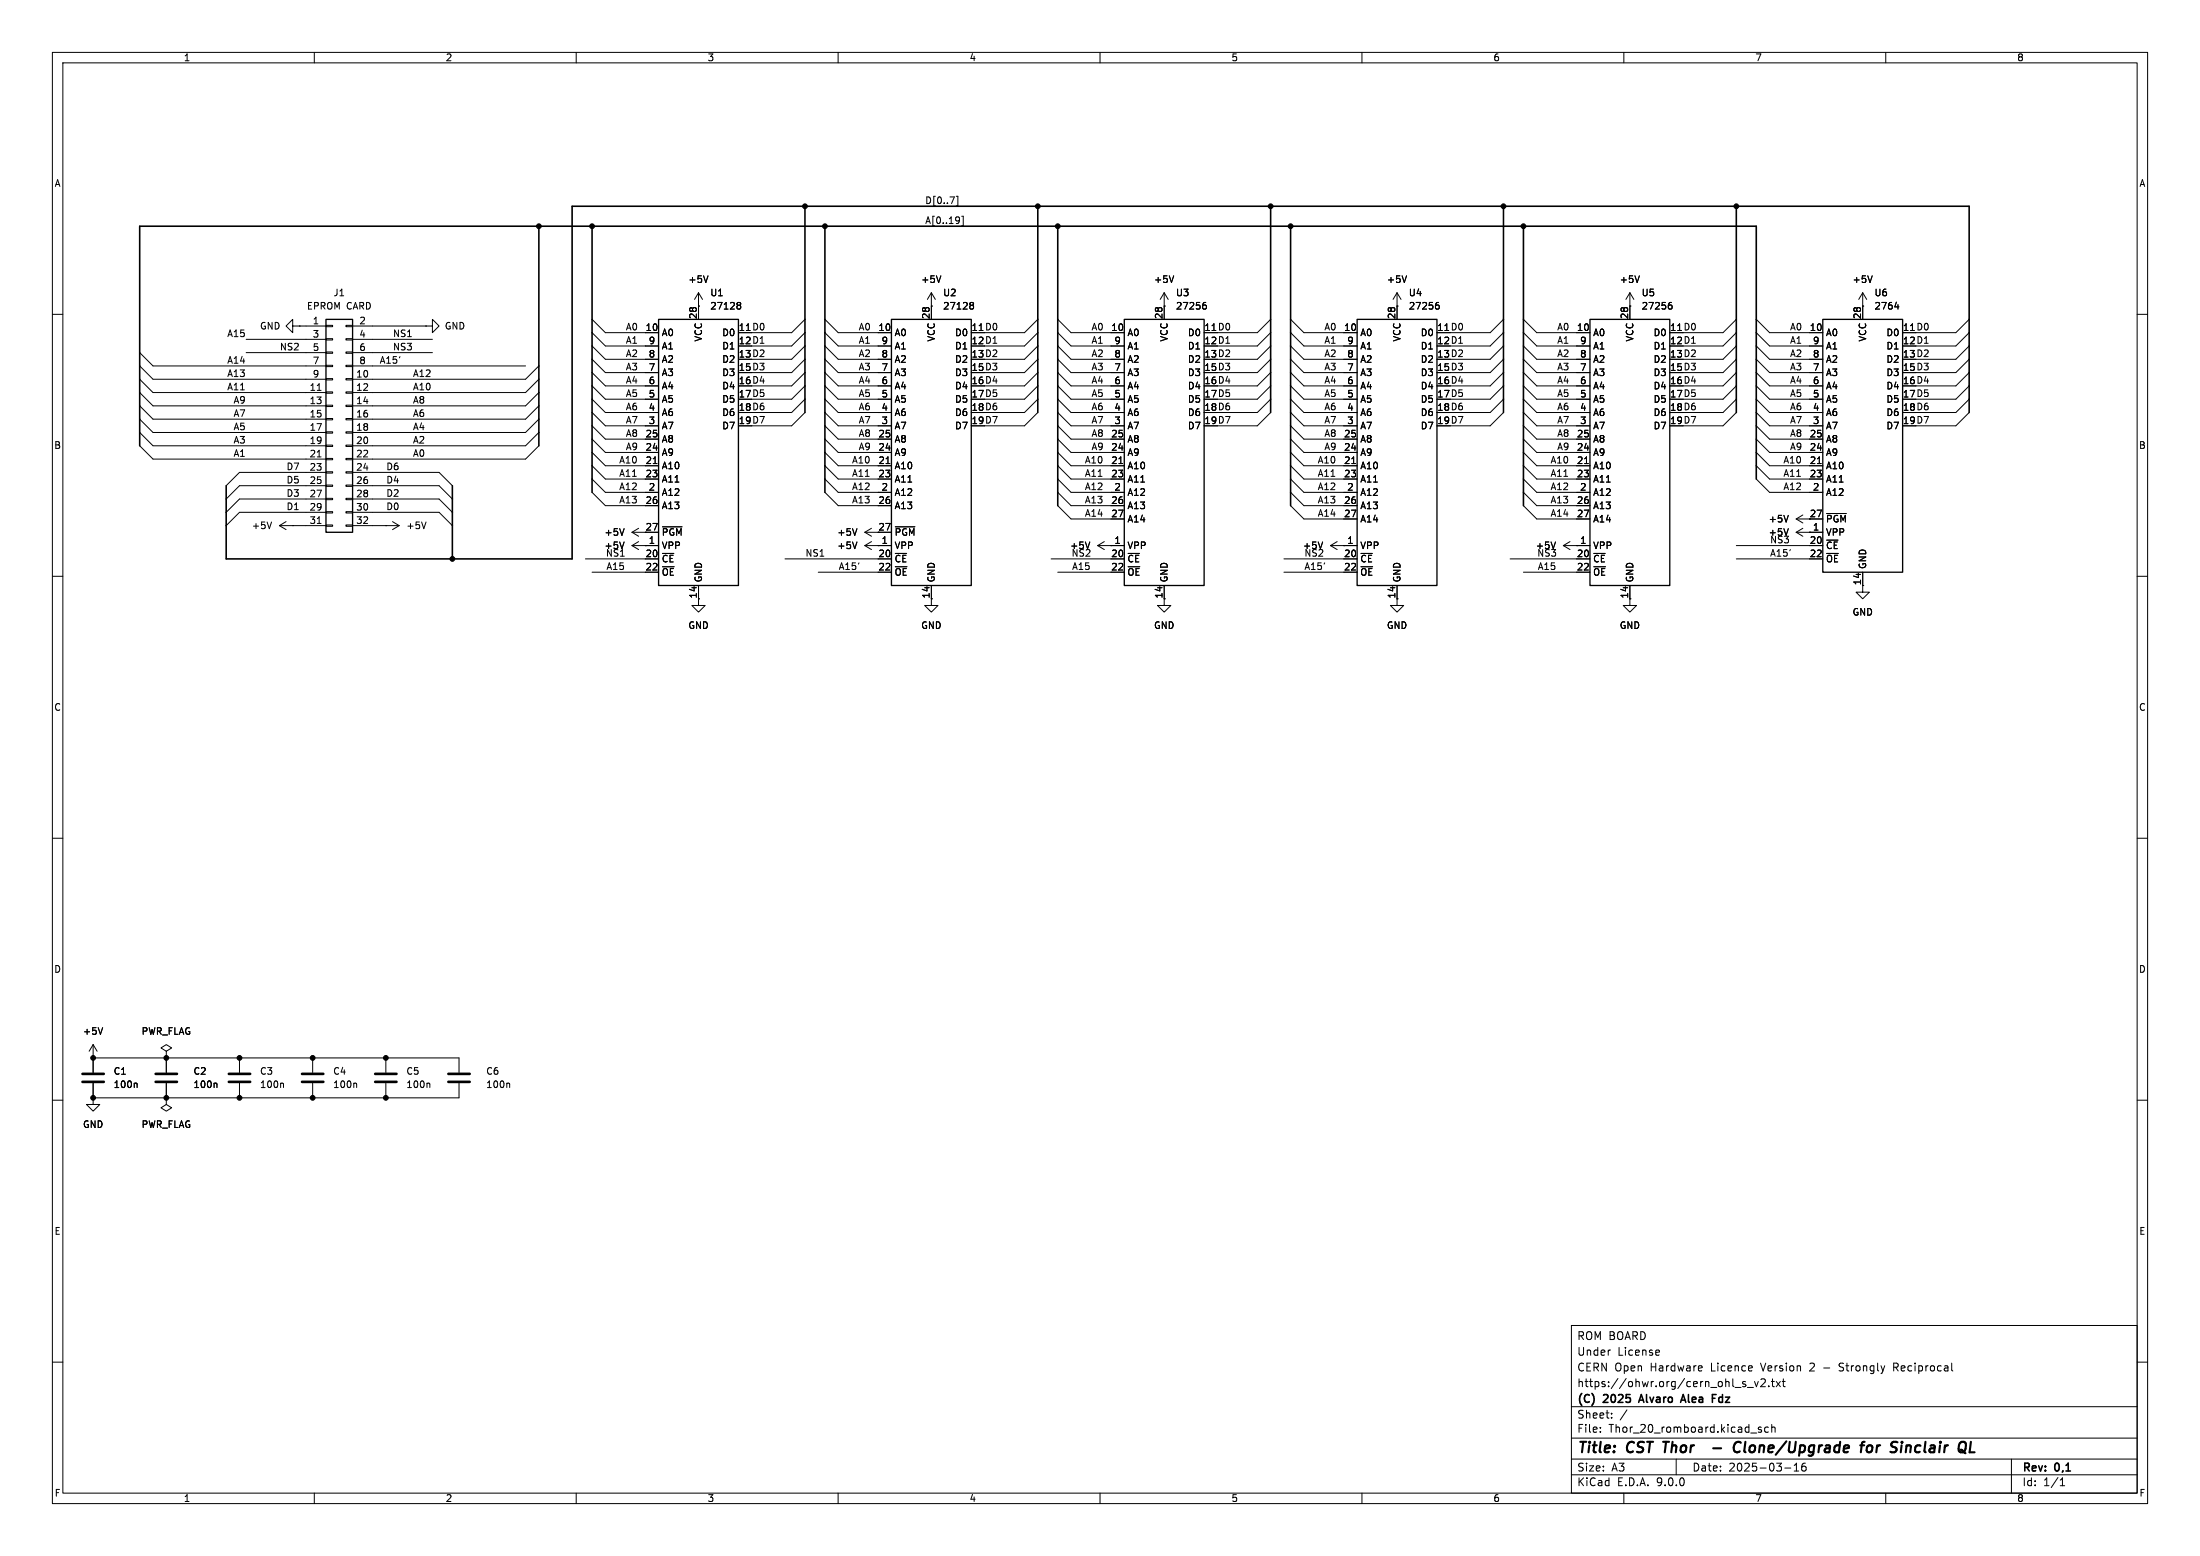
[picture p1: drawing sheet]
<svg xmlns="http://www.w3.org/2000/svg" width="420mm" height="297mm" viewBox="0 0 420 297" stroke-linecap="round" stroke-linejoin="round" font-family="sans-serif">
<g fill="none" stroke="#000" stroke-width=".19">
<path d="M10 10h400v277h-400zM12 12h396v273h-396zM60 10v2M110 10v2M160 10v2M210 10v2M260 10v2M310 10v2M360 10v2M182.6 37.5h.3v1.8h-.3M133.3 58.4h.1M133.3 55.9l-.7 1.3"/>
<path d="M133.3 55.9l.8 1.3M133.3 55.9v5.1M135.2 52.6l-.5 1.3M140.9 57.7h.3l.2 .3-.2 .3M140.9 58.3h.3M141.2 58.3l.2 .2v.3l-.1 .1-.4 .1M177.8 58.4h.1M177.8 55.9v5.1M177.8 55.9l-.8 1.3M177.8 55.9l.8 1.3M179.6 52.6l-.4 1.3M183.1 41.5v.9"/>
<path d="M183.2 41.9l-.1 .2M183.6 41.3h.3v1.8h-.3M185.4 57.7h.2l.3 .3-.3 .3M185.4 58.3h.2M185.6 58.3l.3 .2v.3l-.2 .1-.3 .1M222.2 58.4h.1M222.2 55.9v5.1M222.2 55.9l-.7 1.3M222.2 55.9l.8 1.3M224.1 52.6l-.5 1.3M229.8 58.2h.3l.2 .3-.1 .4-.4 .1M230.2 57.7l-.4 .1"/>
<path d="M266.7 58.4h.1M266.7 55.9l-.8 1.3M266.7 55.9l.8 1.3M266.7 55.9v5.1M268.5 52.6l-.4 1.3M274.3 58.2h.2l.3 .3-.1 .4-.4 .1M274.6 57.7l-.3 .1M311.1 58.4h.1M311.1 55.9v5.1M311.1 55.9l-.7 1.3M311.1 55.9l.8 1.3M313 52.6l-.5 1.3"/>
<path d="M318.7 58.2h.3l.2 .3-.1 .4-.4 .1M319.1 57.7l-.4 .1M355.6 58.4h.1M355.6 55.9l-.8 1.3M355.6 55.9l.8 1.3M355.6 55.9v5.1M357.4 52.6l-.4 1.3M361.7 58.6h.8M362.3 58.2v.8M10 60h2M26.7 67.3l2.5 2.6h33M26.7 69.9l2.5 2.5h33"/>
<path d="M26.7 72.4l2.5 2.5h33M26.7 74.9l2.5 2.6h33M26.7 77.5l2.5 2.5h33M47 64.8h15.2M47 67.3h15.2M55.9 62.2v-1.2l-1.3 1.2 1.3 1.3v-1.3h1.2M57.1 62.2h.1M57.1 62.2h5.1M60.6 74.5h.7M62.2 62.1h1.3v.3h-1.3zM62.2 64.6h1.3v.3h-1.3zM62.2 67.2h1.3v.2h-1.3z"/>
<path d="M62.2 69.7h1.3v.3h-1.3zM62.2 72.3h1.3v.2h-1.3zM62.2 74.8h1.3v.3h-1.3zM62.2 77.3h1.3v.3h-1.3zM62.2 79.9h1.3v.2h-1.3zM66 62.1h1.3v.3h-1.3zM66 64.6h1.3v.3h-1.3zM66 67.2h1.3v.2h-1.3zM66 69.7h1.3v.3h-1.3zM66 72.3h1.3v.2h-1.3zM66 74.8h1.3v.3h-1.3zM66 77.3h1.3v.3h-1.3z"/>
<path d="M66 79.9h1.3v.2h-1.3zM67.3 62.2h14M67.3 64.8h15.2M67.3 67.3h15.2M67.3 69.9h33M81.3 62.2h1.2v-1.2l1.3 1.2-1.3 1.3v-1.3M81.3 62.2h.1M102.9 69.9l-2.6 2.5h-33M102.9 72.4l-2.6 2.5h-33M102.9 74.9l-2.6 2.6h-33M102.9 77.5l-2.6 2.5h-33M113 61l2.6 2.5h10.1"/>
<path d="M113 63.5l2.6 2.5h10.1M113 66l2.6 2.6h10.1M113 68.6l2.6 2.5h10.1M113 71.1l2.6 2.6h10.1M113 73.7l2.6 2.5h10.1M113 76.2l2.6 2.5h10.1M113 78.7l2.6 2.6h10.1M153.7 61l-2.6 2.5h-7.6M153.7 63.5l-2.6 2.5h-7.6M153.7 66l-2.6 2.6h-7.6M153.7 68.6l-2.6 2.5h-7.6M153.7 71.1l-2.6 2.6h-7.6"/>
<path d="M153.7 73.7l-2.6 2.5h-7.6M153.7 76.2l-2.6 2.5h-7.6M153.7 78.7l-2.6 2.6h-7.6M157.5 61l2.5 2.5h10.2M157.5 63.5l2.5 2.5h10.2M157.5 66l2.5 2.6h10.2M157.5 68.6l2.5 2.5h10.2M157.5 71.1l2.5 2.6h10.2M157.5 73.7l2.5 2.5h10.2M157.5 76.2l2.5 2.5h10.2M157.5 78.7l2.5 2.6h10.2M198.1 61l-2.5 2.5h-7.6"/>
<path d="M198.1 63.5l-2.5 2.5h-7.6M198.1 66l-2.5 2.6h-7.6M198.1 68.6l-2.5 2.5h-7.6M198.1 71.1l-2.5 2.6h-7.6M198.1 73.7l-2.5 2.5h-7.6M198.1 76.2l-2.5 2.5h-7.6M198.1 78.7l-2.5 2.6h-7.6M201.9 61l2.6 2.5h10.1M201.9 63.5l2.6 2.5h10.1M201.9 66l2.6 2.6h10.1M201.9 68.6l2.6 2.5h10.1M201.9 71.1l2.6 2.6h10.1"/>
<path d="M201.9 73.7l2.6 2.5h10.1M201.9 76.2l2.6 2.5h10.1M201.9 78.7l2.6 2.6h10.1M242.6 61l-2.6 2.5h-7.6M242.6 63.5l-2.6 2.5h-7.6M242.6 66l-2.6 2.6h-7.6M242.6 68.6l-2.6 2.5h-7.6M242.6 71.1l-2.6 2.6h-7.6M242.6 73.7l-2.6 2.5h-7.6M242.6 76.2l-2.6 2.5h-7.6M242.6 78.7l-2.6 2.6h-7.6M246.4 61l2.5 2.5h10.2"/>
<path d="M246.4 63.5l2.5 2.5h10.2M246.4 66l2.5 2.6h10.2M246.4 68.6l2.5 2.5h10.2M246.4 71.1l2.5 2.6h10.2M246.4 73.7l2.5 2.5h10.2M246.4 76.2l2.5 2.5h10.2M246.4 78.7l2.5 2.6h10.2M287 61l-2.5 2.5h-7.6M287 63.5l-2.5 2.5h-7.6M287 66l-2.5 2.6h-7.6M287 68.6l-2.5 2.5h-7.6M287 71.1l-2.5 2.6h-7.6"/>
<path d="M287 73.7l-2.5 2.5h-7.6M287 76.2l-2.5 2.5h-7.6M287 78.7l-2.5 2.6h-7.6M290.8 61l2.6 2.5h10.1M290.8 63.5l2.6 2.5h10.1M290.8 66l2.6 2.6h10.1M290.8 68.6l2.6 2.5h10.1M290.8 71.1l2.6 2.6h10.1M290.8 73.7l2.6 2.5h10.1M290.8 76.2l2.6 2.5h10.1M290.8 78.7l2.6 2.6h10.1M331.5 61l-2.6 2.5h-7.6"/>
<path d="M331.5 63.5l-2.6 2.5h-7.6M331.5 66l-2.6 2.6h-7.6M331.5 68.6l-2.6 2.5h-7.6M331.5 71.1l-2.6 2.6h-7.6M331.5 73.7l-2.6 2.5h-7.6M331.5 76.2l-2.6 2.5h-7.6M331.5 78.7l-2.6 2.6h-7.6M335.3 61l2.5 2.5h10.2M335.3 63.5l2.5 2.5h10.2M335.3 66l2.5 2.6h10.2M335.3 68.6l2.5 2.5h10.2M335.3 71.1l2.5 2.6h10.2"/>
<path d="M335.3 73.7l2.5 2.5h10.2M335.3 76.2l2.5 2.5h10.2M335.3 78.7l2.5 2.6h10.2M375.9 61l-2.5 2.5h-7.6M375.9 63.5l-2.5 2.5h-7.6M375.9 66l-2.5 2.6h-7.6M375.9 68.6l-2.5 2.5h-7.6M375.9 71.1l-2.5 2.6h-7.6M375.9 73.7l-2.5 2.5h-7.6M375.9 76.2l-2.5 2.5h-7.6M375.9 78.7l-2.5 2.6h-7.6M408 60h2"/>
<path d="M26.7 80l2.5 2.6h33M26.7 82.6l2.5 2.5h33M26.7 85.1l2.5 2.5h33M51.8 99.6l-.4 1.3M54.6 99.6l-1.3 .7M60.6 87.2h.7M60.6 99.9h.7M62.2 82.4h1.3v.3h-1.3zM62.2 85h1.3v.2h-1.3zM62.2 87.5h1.3v.3h-1.3zM62.2 90h1.3v.3h-1.3zM62.2 92.6h1.3v.2h-1.3z"/>
<path d="M62.2 95.1h1.3v.3h-1.3zM62.2 97.7h1.3v.2h-1.3zM62.2 90.2h-16.5l-2.5 2.5M62.2 92.7h-16.5l-2.5 2.6M62.2 95.3h-16.5l-2.5 2.5M62.2 97.8h-16.5l-2.5 2.5M66 82.4h1.3v.3h-1.3zM66 85h1.3v.2h-1.3zM66 87.5h1.3v.3h-1.3zM66 90h1.3v.3h-1.3zM66 92.6h1.3v.2h-1.3zM66 95.1h1.3v.3h-1.3z"/>
<path d="M66 97.7h1.3v.2h-1.3zM67.3 90.2h16.5l2.6 2.5M67.3 92.7h16.5l2.6 2.6M67.3 95.3h16.5l2.6 2.5M67.3 97.8h16.5l2.6 2.5M74.9 99.6l1.3 .7M81.3 99.6l-.4 1.3M102.9 80l-2.6 2.6h-33M102.9 82.6l-2.6 2.5h-33M102.9 85.1l-2.6 2.5h-33M113 81.3l2.6 2.5h10.1M113 83.8l2.6 2.6h10.1"/>
<path d="M113 86.4l2.6 2.5h10.1M113 88.9l2.6 2.5h10.1M113 91.4l2.6 2.6h10.1M113 94l2.6 2.5h10.1M124.7 88.5h.7M157.5 81.3l2.5 2.5h10.2M157.5 83.8l2.5 2.6h10.2M157.5 86.4l2.5 2.5h10.2M157.5 88.9l2.5 2.5h10.2M157.5 91.4l2.5 2.6h10.2M157.5 94l2.5 2.5h10.2M169.2 88.5h.7"/>
<path d="M201.9 81.3l2.6 2.5h10.1M201.9 83.8l2.6 2.6h10.1M201.9 86.4l2.6 2.5h10.1M201.9 88.9l2.6 2.5h10.1M201.9 91.4l2.6 2.6h10.1M201.9 94l2.6 2.5h10.1M201.9 96.5l2.6 2.6h10.1M213.6 88.5h.7M246.4 81.3l2.5 2.5h10.2M246.4 83.8l2.5 2.6h10.2M246.4 86.4l2.5 2.5h10.2M246.4 88.9l2.5 2.5h10.2"/>
<path d="M246.4 91.4l2.5 2.6h10.2M246.4 94l2.5 2.5h10.2M246.4 96.5l2.5 2.6h10.2M258.1 88.5h.7M290.8 81.3l2.6 2.5h10.1M290.8 83.8l2.6 2.6h10.1M290.8 86.4l2.6 2.5h10.1M290.8 88.9l2.6 2.5h10.1M290.8 91.4l2.6 2.6h10.1M290.8 94l2.6 2.5h10.1M290.8 96.5l2.6 2.6h10.1M302.5 88.5h.7"/>
<path d="M335.3 81.3l2.5 2.5h10.2M335.3 83.8l2.5 2.6h10.2M335.3 86.4l2.5 2.5h10.2M335.3 88.9l2.5 2.5h10.2M335.3 91.4l2.5 2.6h10.2M341.4 98.4l-.4 1.2M342.9 99.1l1.3 .7M342.9 99.1h5.1M344.2 98.3l-1.3 .8M347 88.5h.7M348.7 98h3.8M10 110h2"/>
<path d="M53.3 100.3l1.3 .8M53.3 100.3h8.9M55.9 100.3h.1M62.2 100.2h1.3v.3h-1.3zM66 100.2h1.3v.3h-1.3zM67.3 100.3h8.9M73.7 100.3h.1M76.2 100.3l-1.3 .8M111.8 106.7h13.9M113 109.2h12.7M119.1 100.9l-.4 1.3M119.1 103.4l-.4 1.3"/>
<path d="M120.6 101.6h5.1M120.6 104.1h5.1M120.6 101.6l1.3 .8M120.6 104.1l1.3 .8M121.9 100.8l-1.3 .8M121.9 103.4l-1.3 .7M123.2 104.1h.1M126.5 100.6h3.7M133.3 111.8v3.8h1.3l-1.3 1.2-1.2-1.2h1.2M149.9 106.7h20.3M156.2 109.2h14M163.6 103.4l-.4 1.3"/>
<path d="M163.6 100.9l-.4 1.3M165.1 101.6h5.1M165.1 104.1h5.1M165.1 104.1l1.3 .8M165.1 101.6l1.3 .8M166.4 103.4l-1.3 .7M166.4 100.8l-1.3 .8M167.6 104.1h.1M170.9 100.6h3.8M177.8 111.8v3.8h1.3l-1.3 1.2-1.3-1.2h1.3M200.7 106.7h13.9M201.9 109.2h12.7"/>
<path d="M208 103.4l-.4 1.3M209.5 104.1h5.1M209.5 104.1l1.3 .8M210.8 103.4l-1.3 .7M212.1 104.1h.1M222.2 111.8v3.8h1.3l-1.3 1.2-1.2-1.2h1.2M245.1 106.7h14M245.1 109.2h14M252.5 103.4l-.4 1.3M254 104.1h5.1M254 104.1l1.3 .8M255.3 103.4l-1.3 .7"/>
<path d="M256.5 104.1h.1M266.7 111.8v3.8h1.3l-1.3 1.2-1.3-1.2h1.3M288.3 106.7h15.2M290.8 109.2h12.7M296.9 103.4l-.4 1.3M298.4 104.1h5.1M298.4 104.1l1.3 .8M299.7 103.4l-1.3 .7M301 104.1h.1M311.1 111.8v3.8h1.3l-1.3 1.2-1.2-1.2h1.2M331.5 104.1h16.5M331.5 106.7h16.5"/>
<path d="M341.4 100.9l-.4 1.3M342.9 101.6h5.1M342.9 101.6l1.3 .8M344.2 100.8l-1.3 .8M345.4 101.6h.1M355.6 109.2v3.8h1.3l-1.3 1.3-1.3-1.3h1.3M408 110h2M10 160h2M408 160h2M17.8 199.4l-.8 1.3M17.8 199.4l.7 1.3M17.8 199.4v5.3"/>
<path d="M19.6 196.2l-.4 1.2M10 210h2M17.8 209.6v1.2h1.2l-1.2 1.3-1.3-1.3h1.3M17.8 209.6h.1M17.8 201.9h.1M17.8 206.8v2.8M17.8 201.9h69.8v2.8M26 206.7l.2 .2v.7M31.7 209.6v1.2l1.1 .7-1.1 .6-1-.6 1-.7M31.7 209.6h.1M31.7 200.7l1.1-.7-1.1-.6-1 .6 1 .7v1.2M31.7 201.9h.1"/>
<path d="M31.7 201.9v2.8M31.7 206.8v2.8M41.2 206.7l.2 .2v.7M45.7 201.9v2.8M45.7 206.8v2.8M53.9 206.7l.2 .2v.7M59.7 201.9v2.8M59.7 206.8v2.8M67.9 206.7l.2 .2v.7M73.7 201.9v2.8M73.7 206.8v2.8M81.9 206.7l.2 .2v.7"/>
<path d="M87.6 206.8v2.8h-69.8M97.1 206.7l.2 .2v.7M408 210h2M300 253h108v32h-108zM307.3 257.7h.1M316.6 257.7l.2 .3-.7 .2M316.7 258.6l-.1 .1M10 260h2M300 278.5h108M300 274.5h108M300 268.5h108M305.5 273.2v.2"/>
<path d="M305.5 272.5v.1M307.7 270.5v.2M307.7 269.8v.1M310.6 269.1l-1.3 1.9M320 278.5v3M324.7 260.7l.2 .3-.7 .2M324.9 261.6l-.2 .1M332.9 264.2l.3 .1 .1 .2-.2 .2h-.3M332.9 263.7l.3 .1M333.6 264.8h1.1M334.9 263.7l.4 1 .4-1M336.2 263.3l.5-.1 .2 .1 .1 .3-.9 1.1h.9"/>
<path d="M336.2 272.5l-.3-.1-.2 .2v.2l.5 .2v.3h-.5M337.6 272.5l-.4-.1-.3 .3 .1 .6h.6M337.7 264.5v.2M338.2 263.7h.5M338.2 272.5l.2-.1 .4 .1 .1 .9M338.2 271.9v1.5M338.4 263.2v1.3l.3 .2M339.1 263.7l.8 1M339.9 263.7l-.8 1M340.2 263.7h.6M340.4 263.2v1.3l.4 .2M342.5 279.7l.4-.4v1.5"/>
<path d="M344.2 279.4a1.17 1.17 0 0 0-.1 1.3h.6l.1-.6-.3-.2h-.4l-.2 .2M351.1 261.6l.2 .1M351.2 260.3l-.1 .2 .1 .3M361.5 261h.6M362.1 260.2h-.6v1.5M372.7 261.6l.1 .1M384 278.5v6.5M408 260h2M60 285v2M110 285v2M160 285v2M210 285v2"/>
<path d="M260 285v2M300 281.5h108M310 285v2M340.7 280.2h1.2M342.5 280.8h.9M360 285v2M393.3 283.6h.9M393.6 282.3l-.3 .2M393.7 282.1v1.5"/>
</g>
<path d="M327 276.4h1.6M332.1 277a.73 .73 0 0 1-.8 .1M332.3 275.4a.8 .8 0 0 0-.9-.1 .8 .8 0 0 0-.4 .8M333.2 275.2l-.2 1.7 .2 .3M355.1 275.9h.8M356 275.2l-.4 .1-.1 .2-.3 1.7M356.5 276.1a.52 .52 0 0 1 .6-.2 .52 .52 0 0 1 .4 .4l-.1 .5a.55 .55 0 0 1-.5 .4 .55 .55 0 0 1-.6-.4zM358.4 275.9l-.2 1.3M358.7 275.9l-.4 .4M364.3 275.9l.4 .1 .1 .2-.1 1" fill="none" stroke="#000" stroke-width=".4"/>
<g fill="none" stroke="#000" stroke-width=".3">
<path d="M153.7 39.4v39.3M198.1 39.4v39.3M242.6 39.4v39.3M287 39.4v39.3M331.5 39.4v39.3M102.9 43.2v41.9M113 43.2v50.8M157.5 43.2v50.8M201.9 43.2v53.3M246.4 43.2v53.3M290.8 43.2v53.3M375.9 78.7v-39.3h-266.7v67.3h-66v-14"/>
<path d="M26.7 85.1v-41.9h308.6v48.2M86.4 92.7v14M313 267.3h.7M313.3 266.2l-.5 1.5M320.8 267.7l.5-1.5 .5 1.5M321 267.3h.7M326.9 266.9h.5M326.9 266.2h.7M328.2 266.8v.7"/>
</g>
<path d="M62.2 61h5.1v40.6h-5.1zM125.7 61h15.3v50.8h-15.3zM170.2 61h15.2v50.8h-15.2zM214.6 61h15.3v50.8h-15.3zM259.1 61h15.2v50.8h-15.2zM303.5 61h15.3v50.8h-15.3zM348 61h15.2v48.2h-15.2z" fill="none" stroke="#000" stroke-width=".25"/>
<path d="M15.7 205h4.1M15.7 206.5h4.1M29.7 205h4.1M29.7 206.5h4.1M43.7 205h4.1M43.7 206.5h4.1M57.7 205h4M57.7 206.5h4M71.6 205h4.1M71.6 206.5h4.1M85.6 205h4.1M85.6 206.5h4.1" fill="none" stroke="#000" stroke-width=".51"/>
<g fill="#000" stroke="#000" stroke-width=".19">
<circle cx="153.7" cy="39.4" r=".46"/>
<circle cx="198.1" cy="39.4" r=".46"/>
<circle cx="242.6" cy="39.4" r=".46"/>
<circle cx="287" cy="39.4" r=".46"/>
<circle cx="331.5" cy="39.4" r=".46"/>
<circle cx="102.9" cy="43.2" r=".46"/>
<circle cx="113" cy="43.2" r=".46"/>
<circle cx="157.5" cy="43.2" r=".46"/>
<circle cx="201.9" cy="43.2" r=".46"/>
<circle cx="246.4" cy="43.2" r=".46"/>
<circle cx="290.8" cy="43.2" r=".46"/>
<circle cx="86.4" cy="106.7" r=".46"/>
<circle cx="17.8" cy="209.6" r=".46"/>
<circle cx="17.8" cy="201.9" r=".46"/>
<circle cx="31.7" cy="209.6" r=".46"/>
<circle cx="31.7" cy="201.9" r=".46"/>
<circle cx="45.7" cy="209.6" r=".46"/>
<circle cx="45.7" cy="201.9" r=".46"/>
<circle cx="59.7" cy="209.6" r=".46"/>
<circle cx="59.7" cy="201.9" r=".46"/>
<circle cx="73.7" cy="209.6" r=".46"/>
<circle cx="73.7" cy="201.9" r=".46"/>
</g>
<g font-size="2.8">
<text x="301" y="277.9">Title:</text>
<text x="310.6" y="277.9">CST Thor</text>
<text x="329.4" y="277.9">-</text>
<text x="334.2" y="277.9">Clone/Upgrade</text>
<text x="359.3" y="277.9">for</text>
<text x="365.8" y="277.9">Sinclair</text>
</g>
<g font-size="2.1">
<text x="301" y="256">ROM BOARD</text>
<text x="301" y="262">CERN Open</text>
<text x="301" y="259">Under</text>
<text x="308.8" y="259">License</text>
<text x="315.1" y="262">Hardware</text>
<text x="326.7" y="262">Licence</text>
<text x="336.5" y="262">Version</text>
<text x="345.9" y="262">2</text>
<text x="348.6" y="262">-</text>
<text x="351.8" y="262">Strongly</text>
<text x="362.3" y="262">Reciprocal</text>
<text x="301" y="268.2">(C)</text>
<text x="301" y="265">https://ohwr.org/cern_ohl_s_v2.txt</text>
<text x="306.2" y="268.2">2025</text>
<text x="313.7" y="268.2">Alvaro</text>
<text x="322.3" y="268.2">Alea</text>
<text x="328.7" y="268.2">Fdz</text>
<text x="301" y="273.7">File:</text>
<text x="301" y="271">Sheet:</text>
<text x="307.1" y="273.7">Thor_20_romboard.kicad_sch</text>
<text x="301" y="281.1">Size:</text>
<text x="307.6" y="281.1">A3</text>
<text x="323" y="281.1">Date:</text>
<text x="330" y="281.1">2025-03-16</text>
<text x="386" y="281.3">Rev:</text>
<text x="392.4" y="281.3">0,1</text>
<text x="301" y="283.9">KiCad</text>
<text x="308.7" y="283.9">E.D.A.</text>
<text x="316.3" y="283.9">9.0.0</text>
<text x="386" y="283.9">Id:</text>
<text x="390.1" y="283.9">1/1</text>
</g>
<g font-size="1.8">
<text x="35" y="11.9">1</text>
<text x="85" y="11.9">2</text>
<text x="135" y="11.9">3</text>
<text x="185" y="11.9">4</text>
<text x="235" y="11.9">5</text>
<text x="285" y="11.9">6</text>
<text x="335" y="11.9">7</text>
<text x="385" y="11.9">8</text>
<text x="10.3" y="35.9">A</text>
<text x="408.3" y="35.9">A</text>
<text x="176.5" y="39">D[0..7]</text>
<text x="176.5" y="42.8">A[0..19]</text>
<text x="58.5" y="59.3">EPROM CARD</text>
<text x="63.6" y="56.7">J1</text>
<text x="131.3" y="54.2">+5V</text>
<text x="135.5" y="59.3">27128</text>
<text x="135.5" y="56.7">U1</text>
<text x="175.8" y="54.2">+5V</text>
<text x="180" y="59.3">27128</text>
<text x="180" y="56.7">U2</text>
<text x="220.2" y="54.2">+5V</text>
<text x="224.4" y="59.3">27256</text>
<text x="224.4" y="56.7">U3</text>
<text x="264.7" y="54.2">+5V</text>
<text x="268.9" y="59.3">27256</text>
<text x="268.9" y="56.7">U4</text>
<text x="309.1" y="54.2">+5V</text>
<text x="313.3" y="59.3">27256</text>
<text x="313.3" y="56.7">U5</text>
<text x="353.6" y="54.2">+5V</text>
<text x="357.8" y="56.7">U6</text>
<text x="357.8" y="59.3">2764</text>
<text x="43.3" y="64.4">A15</text>
<text x="49.5" y="63.1">GND</text>
<text x="59.6" y="62">1</text>
<text x="59.6" y="64.5">3</text>
<text x="68.5" y="62">2</text>
<text x="68.5" y="64.5">4</text>
<text x="74.9" y="64.4">NS1</text>
<text x="84.8" y="63.1">GND</text>
<text x="119.4" y="63.2">A0</text>
<text x="119.4" y="65.7">A1</text>
<text x="123.1" y="63.2">10</text>
<text x="123.8" y="65.8">9</text>
<text x="126.2" y="64.4">A0</text>
<text x="133.1" y="61" transform="rotate(-90 133.1 61)">28</text>
<text x="134.2" y="65.3" transform="rotate(-90 134.2 65.3)">VCC</text>
<text x="137.8" y="64.4">D0</text>
<text x="140.9" y="63.2">11 D0</text>
<text x="140.9" y="65.8">12 D1</text>
<text x="140.9" y="63.2">11</text>
<text x="140.9" y="65.8">12</text>
<text x="163.8" y="63.2">A0</text>
<text x="163.8" y="65.7">A1</text>
<text x="167.6" y="63.2">10</text>
<text x="168.2" y="65.8">9</text>
<text x="170.7" y="64.4">A0</text>
<text x="177.5" y="61" transform="rotate(-90 177.5 61)">28</text>
<text x="178.7" y="65.3" transform="rotate(-90 178.7 65.3)">VCC</text>
<text x="182.2" y="64.4">D0</text>
<text x="185.4" y="63.2">11 D0</text>
<text x="185.4" y="65.8">12 D1</text>
<text x="185.4" y="63.2">11</text>
<text x="185.4" y="65.8">12</text>
<text x="208.3" y="65.7">A1</text>
<text x="208.3" y="63.2">A0</text>
<text x="212" y="63.2">10</text>
<text x="212.7" y="65.8">9</text>
<text x="215.1" y="64.4">A0</text>
<text x="222" y="61" transform="rotate(-90 222 61)">28</text>
<text x="223.1" y="65.3" transform="rotate(-90 223.1 65.3)">VCC</text>
<text x="226.7" y="64.4">D0</text>
<text x="229.8" y="63.2">11 D0</text>
<text x="229.8" y="65.8">12 D1</text>
<text x="229.8" y="63.2">11</text>
<text x="229.8" y="65.8">12</text>
<text x="252.7" y="63.2">A0</text>
<text x="252.7" y="65.7">A1</text>
<text x="256.5" y="63.2">10</text>
<text x="257.1" y="65.8">9</text>
<text x="259.6" y="64.4">A0</text>
<text x="266.4" y="61" transform="rotate(-90 266.4 61)">28</text>
<text x="267.6" y="65.3" transform="rotate(-90 267.6 65.3)">VCC</text>
<text x="271.1" y="64.4">D0</text>
<text x="274.3" y="63.2">11 D0</text>
<text x="274.3" y="65.8">12 D1</text>
<text x="274.3" y="63.2">11</text>
<text x="274.3" y="65.8">12</text>
<text x="297.2" y="63.2">A0</text>
<text x="297.2" y="65.7">A1</text>
<text x="300.9" y="63.2">10</text>
<text x="301.6" y="65.8">9</text>
<text x="304" y="64.4">A0</text>
<text x="310.9" y="61" transform="rotate(-90 310.9 61)">28</text>
<text x="312" y="65.3" transform="rotate(-90 312 65.3)">VCC</text>
<text x="315.6" y="64.4">D0</text>
<text x="318.7" y="63.2">11 D0</text>
<text x="318.7" y="65.8">12 D1</text>
<text x="318.7" y="63.2">11</text>
<text x="318.7" y="65.8">12</text>
<text x="341.6" y="63.2">A0</text>
<text x="341.6" y="65.7">A1</text>
<text x="345.4" y="63.2">10</text>
<text x="346" y="65.8">9</text>
<text x="348.5" y="64.4">A0</text>
<text x="355.3" y="61" transform="rotate(-90 355.3 61)">28</text>
<text x="356.5" y="65.3" transform="rotate(-90 356.5 65.3)">VCC</text>
<text x="360" y="64.4">D0</text>
<text x="363.2" y="63.2">11 D0</text>
<text x="363.2" y="65.8">12 D1</text>
<text x="363.2" y="63.2">11</text>
<text x="363.2" y="65.8">12</text>
<text x="43.3" y="69.5">A14</text>
<text x="53.3" y="67">NS2</text>
<text x="59.6" y="67.1">5</text>
<text x="59.6" y="69.6">7</text>
<text x="68.5" y="67.1">6</text>
<text x="68.5" y="69.6">8</text>
<text x="72.4" y="69.5">A15'</text>
<text x="74.9" y="67">NS3</text>
<text x="119.4" y="68.2">A2</text>
<text x="119.4" y="70.8">A3</text>
<text x="123.8" y="68.3">8</text>
<text x="123.8" y="70.9">7</text>
<text x="126.2" y="66.9">A1</text>
<text x="126.2" y="69.4">A2</text>
<text x="126.2" y="72">A3</text>
<text x="137.8" y="66.9">D1</text>
<text x="137.8" y="69.4">D2</text>
<text x="137.8" y="72">D3</text>
<text x="140.9" y="68.3">13 D2</text>
<text x="140.9" y="70.9">15 D3</text>
<text x="140.9" y="68.3">13</text>
<text x="140.9" y="70.9">15</text>
<text x="163.8" y="70.8">A3</text>
<text x="163.8" y="68.2">A2</text>
<text x="168.2" y="68.3">8</text>
<text x="168.2" y="70.9">7</text>
<text x="170.7" y="66.9">A1</text>
<text x="170.7" y="69.4">A2</text>
<text x="170.7" y="72">A3</text>
<text x="182.2" y="66.9">D1</text>
<text x="182.2" y="69.4">D2</text>
<text x="182.2" y="72">D3</text>
<text x="185.4" y="68.3">13 D2</text>
<text x="185.4" y="70.9">15 D3</text>
<text x="185.4" y="68.3">13</text>
<text x="185.4" y="70.9">15</text>
<text x="208.3" y="68.2">A2</text>
<text x="208.3" y="70.8">A3</text>
<text x="212.7" y="68.3">8</text>
<text x="212.7" y="70.9">7</text>
<text x="215.1" y="66.9">A1</text>
<text x="215.1" y="69.4">A2</text>
<text x="215.1" y="72">A3</text>
<text x="226.7" y="66.9">D1</text>
<text x="226.7" y="69.4">D2</text>
<text x="226.7" y="72">D3</text>
<text x="229.8" y="68.3">13 D2</text>
<text x="229.8" y="70.9">15 D3</text>
<text x="229.8" y="68.3">13</text>
<text x="229.8" y="70.9">15</text>
<text x="252.7" y="68.2">A2</text>
<text x="252.7" y="70.8">A3</text>
<text x="257.1" y="68.3">8</text>
<text x="257.1" y="70.9">7</text>
<text x="259.6" y="66.9">A1</text>
<text x="259.6" y="69.4">A2</text>
<text x="259.6" y="72">A3</text>
<text x="271.1" y="66.9">D1</text>
<text x="271.1" y="69.4">D2</text>
<text x="271.1" y="72">D3</text>
<text x="274.3" y="68.3">13 D2</text>
<text x="274.3" y="70.9">15 D3</text>
<text x="274.3" y="68.3">13</text>
<text x="274.3" y="70.9">15</text>
<text x="297.2" y="68.2">A2</text>
<text x="297.2" y="70.8">A3</text>
<text x="301.6" y="68.3">8</text>
<text x="301.6" y="70.9">7</text>
<text x="304" y="66.9">A1</text>
<text x="304" y="69.4">A2</text>
<text x="304" y="72">A3</text>
<text x="315.6" y="66.9">D1</text>
<text x="315.6" y="69.4">D2</text>
<text x="315.6" y="72">D3</text>
<text x="318.7" y="68.3">13 D2</text>
<text x="318.7" y="70.9">15 D3</text>
<text x="318.7" y="68.3">13</text>
<text x="318.7" y="70.9">15</text>
<text x="341.6" y="68.2">A2</text>
<text x="341.6" y="70.8">A3</text>
<text x="346" y="68.3">8</text>
<text x="346" y="70.9">7</text>
<text x="348.5" y="66.9">A1</text>
<text x="348.5" y="69.4">A2</text>
<text x="348.5" y="72">A3</text>
<text x="360" y="66.9">D1</text>
<text x="360" y="69.4">D2</text>
<text x="360" y="72">D3</text>
<text x="363.2" y="68.3">13 D2</text>
<text x="363.2" y="70.9">15 D3</text>
<text x="363.2" y="68.3">13</text>
<text x="363.2" y="70.9">15</text>
<text x="43.3" y="72">A13</text>
<text x="43.3" y="74.6">A11</text>
<text x="44.5" y="77.1">A9</text>
<text x="59" y="74.7">11</text>
<text x="59" y="77.2">13</text>
<text x="59.6" y="72.1">9</text>
<text x="67.9" y="72.1">10</text>
<text x="67.9" y="74.7">12</text>
<text x="67.9" y="77.2">14</text>
<text x="78.7" y="72">A12</text>
<text x="78.7" y="74.6">A10</text>
<text x="78.7" y="77.1">A8</text>
<text x="119.4" y="75.9">A5</text>
<text x="119.4" y="73.3">A4</text>
<text x="123.8" y="73.4">6</text>
<text x="123.8" y="75.9">5</text>
<text x="126.2" y="74.5">A4</text>
<text x="126.2" y="77.1">A5</text>
<text x="137.8" y="74.5">D4</text>
<text x="137.8" y="77.1">D5</text>
<text x="140.9" y="73.4">16 D4</text>
<text x="140.9" y="75.9">17 D5</text>
<text x="140.9" y="73.4">16</text>
<text x="140.9" y="75.9">17</text>
<text x="163.8" y="75.9">A5</text>
<text x="163.8" y="73.3">A4</text>
<text x="168.2" y="73.4">6</text>
<text x="168.2" y="75.9">5</text>
<text x="170.7" y="74.5">A4</text>
<text x="170.7" y="77.1">A5</text>
<text x="182.2" y="74.5">D4</text>
<text x="182.2" y="77.1">D5</text>
<text x="185.4" y="73.4">16 D4</text>
<text x="185.4" y="75.9">17 D5</text>
<text x="185.4" y="73.4">16</text>
<text x="185.4" y="75.9">17</text>
<text x="208.3" y="75.9">A5</text>
<text x="208.3" y="73.3">A4</text>
<text x="212.7" y="73.4">6</text>
<text x="212.7" y="75.9">5</text>
<text x="215.1" y="74.5">A4</text>
<text x="215.1" y="77.1">A5</text>
<text x="226.7" y="74.5">D4</text>
<text x="226.7" y="77.1">D5</text>
<text x="229.8" y="73.4">16 D4</text>
<text x="229.8" y="75.9">17 D5</text>
<text x="229.8" y="73.4">16</text>
<text x="229.8" y="75.9">17</text>
<text x="252.7" y="73.3">A4</text>
<text x="252.7" y="75.9">A5</text>
<text x="257.1" y="73.4">6</text>
<text x="257.1" y="75.9">5</text>
<text x="259.6" y="74.5">A4</text>
<text x="259.6" y="77.1">A5</text>
<text x="271.1" y="74.5">D4</text>
<text x="271.1" y="77.1">D5</text>
<text x="274.3" y="73.4">16 D4</text>
<text x="274.3" y="75.9">17 D5</text>
<text x="274.3" y="73.4">16</text>
<text x="274.3" y="75.9">17</text>
<text x="297.2" y="73.3">A4</text>
<text x="297.2" y="75.9">A5</text>
<text x="301.6" y="73.4">6</text>
<text x="301.6" y="75.9">5</text>
<text x="304" y="74.5">A4</text>
<text x="304" y="77.1">A5</text>
<text x="315.6" y="74.5">D4</text>
<text x="315.6" y="77.1">D5</text>
<text x="318.7" y="73.4">16 D4</text>
<text x="318.7" y="75.9">17 D5</text>
<text x="318.7" y="73.4">16</text>
<text x="318.7" y="75.9">17</text>
<text x="341.6" y="73.3">A4</text>
<text x="341.6" y="75.9">A5</text>
<text x="346" y="73.4">6</text>
<text x="346" y="75.9">5</text>
<text x="348.5" y="74.5">A4</text>
<text x="348.5" y="77.1">A5</text>
<text x="360" y="74.5">D4</text>
<text x="360" y="77.1">D5</text>
<text x="363.2" y="73.4">16 D4</text>
<text x="363.2" y="75.9">17 D5</text>
<text x="363.2" y="73.4">16</text>
<text x="363.2" y="75.9">17</text>
<text x="44.5" y="79.7">A7</text>
<text x="44.5" y="82.2">A5</text>
<text x="59" y="79.8">15</text>
<text x="59" y="82.3">17</text>
<text x="67.9" y="79.8">16</text>
<text x="67.9" y="82.3">18</text>
<text x="78.7" y="82.2">A4</text>
<text x="78.7" y="79.7">A6</text>
<text x="119.4" y="83.5">A8</text>
<text x="119.4" y="80.9">A7</text>
<text x="119.4" y="78.4">A6</text>
<text x="123.1" y="83.6">25</text>
<text x="123.8" y="78.5">4</text>
<text x="123.8" y="81">3</text>
<text x="126.2" y="79.6">A6</text>
<text x="126.2" y="82.1">A7</text>
<text x="137.8" y="79.6">D6</text>
<text x="137.8" y="82.1">D7</text>
<text x="140.9" y="78.5">18 D6</text>
<text x="140.9" y="81">19 D7</text>
<text x="140.9" y="78.5">18</text>
<text x="140.9" y="81">19</text>
<text x="163.8" y="78.4">A6</text>
<text x="163.8" y="83.5">A8</text>
<text x="163.8" y="80.9">A7</text>
<text x="167.6" y="83.6">25</text>
<text x="168.2" y="78.5">4</text>
<text x="168.2" y="81">3</text>
<text x="170.7" y="79.6">A6</text>
<text x="170.7" y="82.1">A7</text>
<text x="182.2" y="79.6">D6</text>
<text x="182.2" y="82.1">D7</text>
<text x="185.4" y="78.5">18 D6</text>
<text x="185.4" y="81">19 D7</text>
<text x="185.4" y="78.5">18</text>
<text x="185.4" y="81">19</text>
<text x="208.3" y="83.5">A8</text>
<text x="208.3" y="80.9">A7</text>
<text x="208.3" y="78.4">A6</text>
<text x="212" y="83.6">25</text>
<text x="212.7" y="78.5">4</text>
<text x="212.7" y="81">3</text>
<text x="215.1" y="79.6">A6</text>
<text x="215.1" y="82.1">A7</text>
<text x="226.7" y="79.6">D6</text>
<text x="226.7" y="82.1">D7</text>
<text x="229.8" y="78.5">18 D6</text>
<text x="229.8" y="81">19 D7</text>
<text x="229.8" y="78.5">18</text>
<text x="229.8" y="81">19</text>
<text x="252.7" y="78.4">A6</text>
<text x="252.7" y="80.9">A7</text>
<text x="252.7" y="83.5">A8</text>
<text x="256.5" y="83.6">25</text>
<text x="257.1" y="78.5">4</text>
<text x="257.1" y="81">3</text>
<text x="259.6" y="79.6">A6</text>
<text x="259.6" y="82.1">A7</text>
<text x="271.1" y="79.6">D6</text>
<text x="271.1" y="82.1">D7</text>
<text x="274.3" y="78.5">18 D6</text>
<text x="274.3" y="81">19 D7</text>
<text x="274.3" y="78.5">18</text>
<text x="274.3" y="81">19</text>
<text x="297.2" y="83.5">A8</text>
<text x="297.2" y="80.9">A7</text>
<text x="297.2" y="78.4">A6</text>
<text x="300.9" y="83.6">25</text>
<text x="301.6" y="78.5">4</text>
<text x="301.6" y="81">3</text>
<text x="304" y="79.6">A6</text>
<text x="304" y="82.1">A7</text>
<text x="315.6" y="79.6">D6</text>
<text x="315.6" y="82.1">D7</text>
<text x="318.7" y="78.5">18 D6</text>
<text x="318.7" y="81">19 D7</text>
<text x="318.7" y="78.5">18</text>
<text x="318.7" y="81">19</text>
<text x="341.6" y="83.5">A8</text>
<text x="341.6" y="80.9">A7</text>
<text x="341.6" y="78.4">A6</text>
<text x="345.4" y="83.6">25</text>
<text x="346" y="78.5">4</text>
<text x="346" y="81">3</text>
<text x="348.5" y="79.6">A6</text>
<text x="348.5" y="82.1">A7</text>
<text x="360" y="79.6">D6</text>
<text x="360" y="82.1">D7</text>
<text x="363.2" y="78.5">18 D6</text>
<text x="363.2" y="81">19 D7</text>
<text x="363.2" y="78.5">18</text>
<text x="363.2" y="81">19</text>
<text x="10.3" y="85.9">B</text>
<text x="44.5" y="84.7">A3</text>
<text x="44.5" y="87.3">A1</text>
<text x="54.6" y="89.8">D7</text>
<text x="59" y="84.8">19</text>
<text x="59" y="87.4">21</text>
<text x="59" y="89.9">23</text>
<text x="67.9" y="84.8">20</text>
<text x="67.9" y="87.4">22</text>
<text x="67.9" y="89.9">24</text>
<text x="73.7" y="89.8">D6</text>
<text x="78.7" y="84.7">A2</text>
<text x="78.7" y="87.3">A0</text>
<text x="118.1" y="88.6">A10</text>
<text x="119.4" y="86">A9</text>
<text x="123.1" y="86.1">24</text>
<text x="123.1" y="88.6">21</text>
<text x="126.2" y="84.7">A8</text>
<text x="126.2" y="87.2">A9</text>
<text x="126.2" y="89.8">A10</text>
<text x="162.6" y="88.6">A10</text>
<text x="163.8" y="86">A9</text>
<text x="167.6" y="86.1">24</text>
<text x="167.6" y="88.6">21</text>
<text x="170.7" y="84.7">A8</text>
<text x="170.7" y="87.2">A9</text>
<text x="170.7" y="89.8">A10</text>
<text x="207" y="88.6">A10</text>
<text x="208.3" y="86">A9</text>
<text x="212" y="86.1">24</text>
<text x="212" y="88.6">21</text>
<text x="215.1" y="84.7">A8</text>
<text x="215.1" y="87.2">A9</text>
<text x="215.1" y="89.8">A10</text>
<text x="251.5" y="88.6">A10</text>
<text x="252.7" y="86">A9</text>
<text x="256.5" y="86.1">24</text>
<text x="256.5" y="88.6">21</text>
<text x="259.6" y="84.7">A8</text>
<text x="259.6" y="87.2">A9</text>
<text x="259.6" y="89.8">A10</text>
<text x="295.9" y="88.6">A10</text>
<text x="297.2" y="86">A9</text>
<text x="300.9" y="86.1">24</text>
<text x="300.9" y="88.6">21</text>
<text x="304" y="84.7">A8</text>
<text x="304" y="87.2">A9</text>
<text x="304" y="89.8">A10</text>
<text x="340.4" y="88.6">A10</text>
<text x="341.6" y="86">A9</text>
<text x="345.4" y="86.1">24</text>
<text x="345.4" y="88.6">21</text>
<text x="348.5" y="84.7">A8</text>
<text x="348.5" y="87.2">A9</text>
<text x="348.5" y="89.8">A10</text>
<text x="408.2" y="85.9">B</text>
<text x="54.6" y="92.4">D5</text>
<text x="54.6" y="94.9">D3</text>
<text x="59" y="92.5">25</text>
<text x="59" y="95">27</text>
<text x="67.9" y="92.5">26</text>
<text x="67.9" y="95">28</text>
<text x="73.7" y="92.4">D4</text>
<text x="73.7" y="94.9">D2</text>
<text x="118.1" y="93.6">A12</text>
<text x="118.1" y="91.1">A11</text>
<text x="123.1" y="91.2">23</text>
<text x="123.8" y="93.7">2</text>
<text x="126.2" y="92.3">A11</text>
<text x="126.2" y="94.8">A12</text>
<text x="162.6" y="91.1">A11</text>
<text x="162.6" y="93.6">A12</text>
<text x="167.6" y="91.2">23</text>
<text x="168.2" y="93.7">2</text>
<text x="170.7" y="92.3">A11</text>
<text x="170.7" y="94.8">A12</text>
<text x="207" y="91.1">A11</text>
<text x="207" y="93.6">A12</text>
<text x="212" y="91.2">23</text>
<text x="212.7" y="93.7">2</text>
<text x="215.1" y="92.3">A11</text>
<text x="215.1" y="94.8">A12</text>
<text x="251.5" y="91.1">A11</text>
<text x="251.5" y="93.6">A12</text>
<text x="256.5" y="91.2">23</text>
<text x="257.1" y="93.7">2</text>
<text x="259.6" y="92.3">A11</text>
<text x="259.6" y="94.8">A12</text>
<text x="295.9" y="93.6">A12</text>
<text x="295.9" y="91.1">A11</text>
<text x="300.9" y="91.2">23</text>
<text x="301.6" y="93.7">2</text>
<text x="304" y="92.3">A11</text>
<text x="304" y="94.8">A12</text>
<text x="340.4" y="93.6">A12</text>
<text x="340.4" y="91.1">A11</text>
<text x="345.4" y="91.2">23</text>
<text x="346" y="93.7">2</text>
<text x="348.5" y="92.3">A11</text>
<text x="348.5" y="94.8">A12</text>
<text x="48" y="101.2">+5V</text>
<text x="54.6" y="97.4">D1</text>
<text x="59" y="97.5">29</text>
<text x="59" y="100.1">31</text>
<text x="67.9" y="97.5">30</text>
<text x="67.9" y="100.1">32</text>
<text x="73.7" y="97.4">D0</text>
<text x="77.5" y="101.2">+5V</text>
<text x="118.1" y="96.2">A13</text>
<text x="123.1" y="96.3">26</text>
<text x="123.1" y="101.3">27</text>
<text x="126.2" y="97.4">A13</text>
<text x="162.6" y="96.2">A13</text>
<text x="167.6" y="96.3">26</text>
<text x="167.6" y="101.3">27</text>
<text x="170.7" y="97.4">A13</text>
<text x="207" y="96.2">A13</text>
<text x="207" y="98.7">A14</text>
<text x="212" y="96.3">26</text>
<text x="212" y="98.8">27</text>
<text x="215.1" y="97.4">A13</text>
<text x="215.1" y="99.9">A14</text>
<text x="251.5" y="98.7">A14</text>
<text x="251.5" y="96.2">A13</text>
<text x="256.5" y="96.3">26</text>
<text x="256.5" y="98.8">27</text>
<text x="259.6" y="97.4">A13</text>
<text x="259.6" y="99.9">A14</text>
<text x="295.9" y="98.7">A14</text>
<text x="295.9" y="96.2">A13</text>
<text x="300.9" y="96.3">26</text>
<text x="300.9" y="98.8">27</text>
<text x="304" y="97.4">A13</text>
<text x="304" y="99.9">A14</text>
<text x="337.5" y="99.9">+5V</text>
<text x="345.4" y="98.8">27</text>
<text x="346" y="101.3">1</text>
<text x="348.5" y="99.9">~{PGM}</text>
<text x="115.3" y="102.5">+5V</text>
<text x="115.3" y="105">+5V</text>
<text x="115.6" y="106.3">NS1</text>
<text x="123.1" y="106.4">20</text>
<text x="123.8" y="103.9">1</text>
<text x="126.2" y="102.5">~{PGM}</text>
<text x="126.2" y="105">VPP</text>
<text x="126.2" y="107.5">~{CE}</text>
<text x="153.7" y="106.3">NS1</text>
<text x="159.7" y="105">+5V</text>
<text x="159.7" y="102.5">+5V</text>
<text x="167.6" y="106.4">20</text>
<text x="168.2" y="103.9">1</text>
<text x="170.7" y="102.5">~{PGM}</text>
<text x="170.7" y="105">VPP</text>
<text x="170.7" y="107.5">~{CE}</text>
<text x="204.2" y="105">+5V</text>
<text x="204.5" y="106.3">NS2</text>
<text x="212" y="106.4">20</text>
<text x="212.7" y="103.9">1</text>
<text x="215.1" y="105">VPP</text>
<text x="215.1" y="107.5">~{CE}</text>
<text x="248.6" y="105">+5V</text>
<text x="248.9" y="106.3">NS2</text>
<text x="256.5" y="106.4">20</text>
<text x="257.1" y="103.9">1</text>
<text x="259.6" y="105">VPP</text>
<text x="259.6" y="107.5">~{CE}</text>
<text x="293.1" y="105">+5V</text>
<text x="293.4" y="106.3">NS3</text>
<text x="300.9" y="106.4">20</text>
<text x="301.6" y="103.9">1</text>
<text x="304" y="105">VPP</text>
<text x="304" y="107.5">~{CE}</text>
<text x="337.5" y="102.5">+5V</text>
<text x="337.8" y="106.3">A15'</text>
<text x="337.8" y="103.8">NS3</text>
<text x="345.4" y="103.9">20</text>
<text x="345.4" y="106.4">22</text>
<text x="348.5" y="102.5">VPP</text>
<text x="348.5" y="105">~{CE}</text>
<text x="348.5" y="107.5">~{OE}</text>
<text x="115.7" y="108.9">A15</text>
<text x="123.1" y="109">22</text>
<text x="126.2" y="110.1">~{OE}</text>
<text x="134.2" y="111.3" transform="rotate(-90 134.2 111.3)">GND</text>
<text x="160" y="108.9">A15'</text>
<text x="167.6" y="109">22</text>
<text x="170.7" y="110.1">~{OE}</text>
<text x="178.7" y="111.3" transform="rotate(-90 178.7 111.3)">GND</text>
<text x="204.6" y="108.9">A15</text>
<text x="212" y="109">22</text>
<text x="215.1" y="110.1">~{OE}</text>
<text x="223.1" y="111.3" transform="rotate(-90 223.1 111.3)">GND</text>
<text x="248.9" y="108.9">A15'</text>
<text x="256.5" y="109">22</text>
<text x="259.6" y="110.1">~{OE}</text>
<text x="267.6" y="111.3" transform="rotate(-90 267.6 111.3)">GND</text>
<text x="293.5" y="108.9">A15</text>
<text x="300.9" y="109">22</text>
<text x="304" y="110.1">~{OE}</text>
<text x="312" y="111.3" transform="rotate(-90 312 111.3)">GND</text>
<text x="355.3" y="111.8" transform="rotate(-90 355.3 111.8)">14</text>
<text x="356.5" y="108.7" transform="rotate(-90 356.5 108.7)">GND</text>
<text x="133.1" y="114.3" transform="rotate(-90 133.1 114.3)">14</text>
<text x="177.5" y="114.3" transform="rotate(-90 177.5 114.3)">14</text>
<text x="222" y="114.3" transform="rotate(-90 222 114.3)">14</text>
<text x="266.4" y="114.3" transform="rotate(-90 266.4 114.3)">14</text>
<text x="310.9" y="114.3" transform="rotate(-90 310.9 114.3)">14</text>
<text x="353.6" y="117.7">GND</text>
<text x="131.3" y="120.2">GND</text>
<text x="175.8" y="120.2">GND</text>
<text x="220.2" y="120.2">GND</text>
<text x="264.7" y="120.2">GND</text>
<text x="309.1" y="120.2">GND</text>
<text x="10.3" y="135.9">C</text>
<text x="408.2" y="135.9">C</text>
<text x="10.3" y="185.9">D</text>
<text x="408.2" y="185.9">D</text>
<text x="15.7" y="197.7">+5V</text>
<text x="26.9" y="197.7">PWR_FLAG</text>
<text x="21.6" y="205.3">C1</text>
<text x="21.6" y="207.9">100n</text>
<text x="36.8" y="205.3">C2</text>
<text x="36.8" y="207.9">100n</text>
<text x="49.5" y="205.3">C3</text>
<text x="49.5" y="207.9">100n</text>
<text x="63.5" y="205.3">C4</text>
<text x="63.5" y="207.9">100n</text>
<text x="77.5" y="205.3">C5</text>
<text x="77.5" y="207.9">100n</text>
<text x="92.7" y="205.3">C6</text>
<text x="92.7" y="207.9">100n</text>
<text x="15.7" y="215.5">GND</text>
<text x="26.9" y="215.5">PWR_FLAG</text>
<text x="10.3" y="235.9">E</text>
<text x="408.3" y="235.9">E</text>
<text x="10.3" y="285.9">F</text>
<text x="35" y="286.9">1</text>
<text x="85" y="286.9">2</text>
<text x="135" y="286.9">3</text>
<text x="185" y="286.9">4</text>
<text x="235" y="286.9">5</text>
<text x="285" y="286.9">6</text>
<text x="335" y="286.9">7</text>
<text x="385" y="286.9">8</text>
<text x="408.3" y="285.9">F</text>
</g>
</svg>
